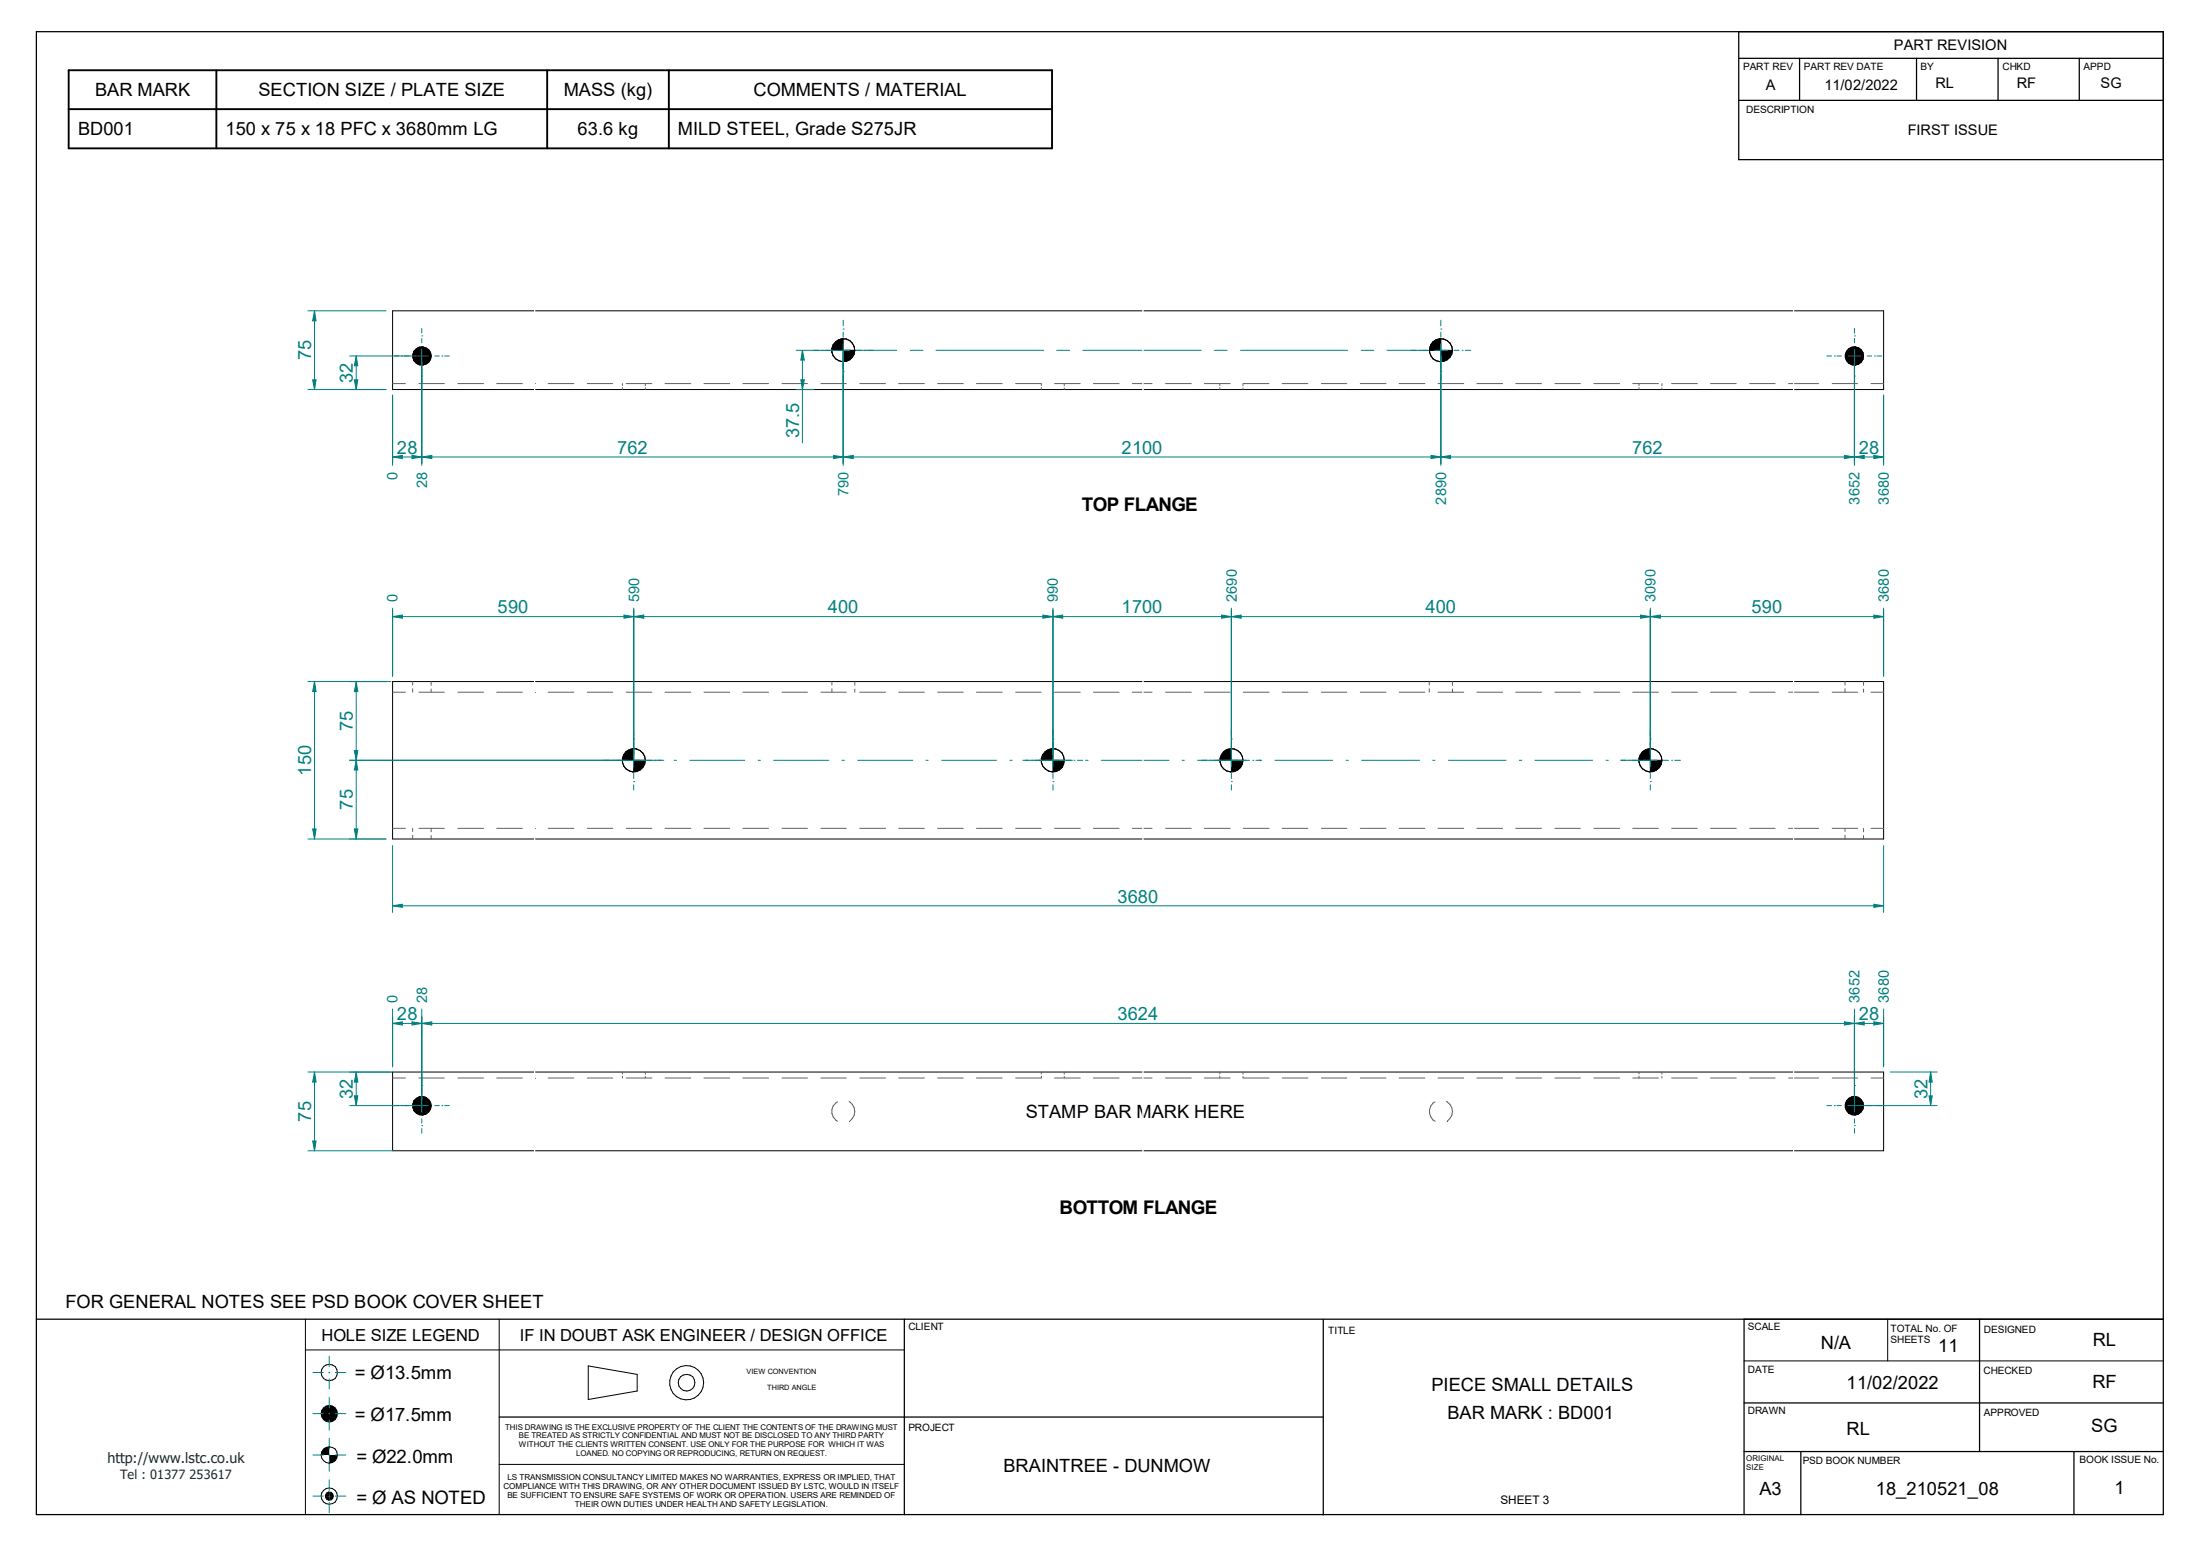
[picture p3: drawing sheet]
<svg xmlns="http://www.w3.org/2000/svg" width="297mm" height="210mm" viewBox="0 0 297 210" stroke-linecap="round" stroke-linejoin="round" font-family="sans-serif">
<g fill="none" stroke="#000" stroke-width=".17">
<path d="M4.9 4.3h287.2v200.1h-287.2zM234.7 7.9h57.4M234.7 13.5h57.4M234.7 4.3v17.2h57.4M243 7.9v5.6M258.7 7.9v5.6M269.7 7.9v5.6M280.7 7.9v5.6M4.9 178.1h287.2M122.1 178.1v26.3M178.6 178.1v26.4M235.5 178.1v26.3"/>
<path d="M267.3 178.1v17.8M67.4 191.3h111.2M235.5 189.4h56.6M235.5 195.9h56.6M243.1 195.9v8.5M280 195.9v8.5"/>
</g>
<g fill="none" stroke="#000" stroke-width=".14">
<path d="M72.2 92h-19.2v21.2h101.3M242.1 92h12.2v21.2h-12.2M41.2 178.1v26.3M67.4 178.1v26.3M254.8 178.1v5.6M41.2 182.2h80.9M67.4 197.7h54.7M79.4 184.4l6.6 1.1v2.2l-6.6 1.2zM235.5 183.7h56.6"/>
<circle cx="44.4" cy="196.4" r="1.1"/>
<circle cx="44.4" cy="185.2" r="1.1"/>
<circle cx="44.4" cy="190.8" r="1.1"/>
<circle cx="92.7" cy="186.6" r="1.13"/>
<circle cx="92.7" cy="186.6" r="2.31"/>
<circle cx="44.5" cy="201.9" r=".55"/>
<circle cx="44.5" cy="201.9" r="1.09"/>
</g>
<g fill="#000">
<path d="M43.6 195.7l.5-.4h.3v1.1h-1.1z" fill-rule="evenodd"/>
<path d="M44.4 196.4h1.2a1.12 1.12 0 0 1-1.2 1.1z" fill-rule="evenodd"/>
<path d="M44 201.7l.4-.3v.5h-.5z" fill-rule="evenodd"/>
<path d="M43.9 201.9h.5v.6l-.2-.1-.2-.2z" fill-rule="evenodd"/>
<path d="M44.4 201.4l.3 .1 .3 .2v.2h-.6z" fill-rule="evenodd"/>
<path d="M44.4 201.9h.6v.3l-.3 .2-.3 .1z" fill-rule="evenodd"/>
<circle cx="44.4" cy="190.8" r="1.1"/>
</g>
<g fill="none" stroke="#008080" stroke-width=".14">
<path d="M42.2 190.8h1.4M42.2 196.4h1.4M42.2 185.3h1.4M44.4 190.8h.1M44.4 196.4h.1M44.4 185.3h.1M44.4 183v1.4M44.4 185.2v.1M44.4 186.1v1.4M44.4 188.6v1.4M44.4 190.8v.1M44.4 191.6v1.4"/>
<path d="M44.4 194.1v1.5M44.4 196.3v.1M44.4 197.2v1.4M44.4 199.7v1.5M45.3 190.8h1.4M45.3 196.4h1.4M45.3 185.3h1.4M42.2 201.9h1.4M44.4 201.9h.1M44.4 201.9v.1M44.4 202.8v1.4M45.3 201.9h1.4"/>
</g>
<g fill="none" stroke="#606060" stroke-width=".14">
<path d="M53 93.4h1.7M55.7 92v.5M55.7 93v.4M56.6 93.4h3.4M58.2 92v.5M58.2 93v.4M61.8 93.4h3.5M67.1 93.4h3.4M242.1 93.4h3.4M247.4 93.4h3.4M249.1 92v.5M249.1 93v.4"/>
<path d="M251.6 92v.5M251.6 93v.4M252.6 93.4h1.7M53 111.8h1.7M55.7 111.8v.4M55.7 112.7v.5M56.6 111.8h3.4M58.2 111.8v.5M58.2 112.8v.4M61.8 111.8h3.5M67.1 111.8h3.4M74 111.8h3.5"/>
<path d="M79.3 111.8h3.4M84.5 111.8h3.5M89.8 111.8h3.5M95 111.8h3.5M100.3 111.8h3.5M105.6 111.8h3.4M110.8 111.8h3.5M116.1 111.8h3.4M121.3 111.8h3.5M126.6 111.8h3.4M131.8 111.8h3.5M137.1 111.8h3.4"/>
<path d="M142.4 111.8h3.4M147.6 111.8h3.5M152.9 111.8h1.4M242.1 111.8h3.4M247.4 111.8h3.4M249.1 111.8v.4M249.1 112.7v.5M251.6 111.8v.5M251.6 112.8v.4M252.6 111.8h1.7"/>
</g>
<g fill="none" stroke="#606060" stroke-width=".14">
<path d="M74 93.4h3.5M79.3 93.4h3.4M84.5 93.4h3.5M89.8 93.4h3.5M95 93.4h3.5M100.3 93.4h3.5M105.6 93.4h3.4M110.8 93.4h3.5M116.1 93.4h3.4M121.3 93.4h3.5M126.6 93.4h3.4M131.8 93.4h3.5"/>
<path d="M137.1 93.4h3.4M142.4 93.4h3.4M147.6 93.4h3.5M152.9 93.4h1.4"/>
</g>
<g fill="none" stroke="#000" stroke-width=".14">
<path d="M58 48.7l-.4 .4M72.2 42h-19.2v10.6h19.2M242.1 42h12.2v10.6h-12.2M251.5 48.2l-1 1.1M72.2 92h169.9M84 102.6h3.1M85.6 101v3.2M140.6 102.6h3.1M142.2 101v3.2M154.3 113.2h87.8M164.7 102.6h3.1M166.2 101v3.2"/>
<path d="M221.3 102.6h3.1M222.8 101v3.2"/>
<circle cx="57" cy="48.1" r="1.24"/>
<circle cx="250.4" cy="48" r="1.23"/>
<circle cx="85.6" cy="102.6" r="1.56"/>
<circle cx="142.1" cy="102.6" r="1.55"/>
<circle cx="166.2" cy="102.6" r="1.57"/>
<circle cx="222.8" cy="102.6" r="1.56"/>
</g>
<g fill="none" stroke="#606060" stroke-width=".14">
<path d="M53 51.8h1.7M56.6 51.8h3.4M61.8 51.8h3.5M67.1 51.8h3.4M74 51.8h3.5M79.3 51.8h3.4M84.5 51.8h3.5M89.8 51.8h3.5M95 51.8h3.5M100.3 51.8h3.5M105.6 51.8h3.4M110.8 51.8h3.5"/>
<path d="M116.1 51.8h3.4M121.3 51.8h3.5M126.6 51.8h3.4M131.8 51.8h3.5M137.1 51.8h3.4M142.4 51.8h3.4M147.6 51.8h3.5M152.9 51.8h1.4M242.1 51.8h3.4M247.4 51.8h3.4M252.6 51.8h1.7M112.3 92v.5"/>
<path d="M112.3 93v.4M115.4 92v.5M115.4 93v.4M154.3 93.4h1.2M157.4 93.4h3.4M162.6 93.4h3.5M167.9 93.4h3.4M173.1 93.4h3.5M178.4 93.4h3.4M183.6 93.4h3.5M188.9 93.4h3.5M193 92v.5"/>
<path d="M193 93v.4M194.1 93.4h3.5M196.1 92v.5M196.1 93v.4M199.4 93.4h3.5M204.6 93.4h3.5M209.9 93.4h3.5M215.2 93.4h3.5M220.4 93.4h3.5M225.7 93.4h3.5M230.9 93.4h3.5M236.2 93.4h3.4"/>
<path d="M241.5 93.4h.6M154.3 111.8h1.2M157.4 111.8h3.4M162.6 111.8h3.5M167.9 111.8h3.4M173.1 111.8h3.5M178.4 111.8h3.4M183.6 111.8h3.5M188.9 111.8h3.5M194.1 111.8h3.5M199.4 111.8h3.5M204.6 111.8h3.5"/>
<path d="M209.9 111.8h3.5M215.2 111.8h3.5M220.4 111.8h3.5M225.7 111.8h3.5M230.9 111.8h3.5M236.2 111.8h3.4M241.5 111.8h.6"/>
</g>
<g fill="#000">
<path d="M84.7 101.3l.9-.3v1.6h-1.6l.1-.4 .2-.5z" fill-rule="evenodd"/>
<path d="M85.6 102.6h1.5a1.55 1.55 0 0 1-1.5 1.6z" fill-rule="evenodd"/>
<path d="M140.9 101.7l.3-.4 .4-.2 .6-.1v1.6h-1.6z" fill-rule="evenodd"/>
<path d="M142.2 102.6h1.5a1.55 1.55 0 0 1-1.5 1.6z" fill-rule="evenodd"/>
<path d="M165 101.7l.3-.4 .9-.3v1.6h-1.5z" fill-rule="evenodd"/>
<path d="M166.2 102.6h1.6a1.55 1.55 0 0 1-1.6 1.6z" fill-rule="evenodd"/>
<path d="M221.9 101.3l.9-.3v1.6h-1.5v-.4l.3-.5z" fill-rule="evenodd"/>
<path d="M222.8 102.6h1.6a1.55 1.55 0 0 1-1.6 1.6z" fill-rule="evenodd"/>
<circle cx="57" cy="48" r="1.25"/>
<circle cx="250.3" cy="48" r="1.25"/>
</g>
<g fill="none" stroke="#000" stroke-width=".14">
<path d="M72.2 42h169.9M72.2 52.6h169.9M112.3 47.3h3.1M113.8 45.7v3.1M193 47.3h3.1M194.5 45.7v3.1M57.4 148.1l-1.6 1.6M154.3 144.7h-101.3v10.6h101.3M242.1 144.7h12.2v10.6h-12.2M250.5 148l-1.4 1.4"/>
<circle cx="113.9" cy="47.3" r="1.54"/>
<circle cx="194.5" cy="47.3" r="1.55"/>
<circle cx="57" cy="149.3" r="1.25"/>
<circle cx="250.3" cy="149.2" r="1.25"/>
</g>
<g fill="none" stroke="#606060" stroke-width=".14">
<path d="M84 51.8v.2M84 52.3v.3M87.1 51.8v.3M87.1 52.4v.2M140.6 51.8v.2M140.6 52.3v.3M143.7 51.8v.3M143.7 52.4v.2M154.3 51.8h1.2M157.4 51.8h3.4M162.6 51.8h3.5M164.7 51.8v.2"/>
<path d="M164.7 52.3v.3M167.8 51.8v.3M167.8 52.4v.2M167.9 51.8h3.4M173.1 51.8h3.5M178.4 51.8h3.4M183.6 51.8h3.5M188.9 51.8h3.5M194.1 51.8h3.5M199.4 51.8h3.5M204.6 51.8h3.5M209.9 51.8h3.5"/>
<path d="M215.2 51.8h3.5M220.4 51.8h3.5M221.3 51.8v.2M221.3 52.3v.3M224.4 51.8v.3M224.4 52.4v.2M225.7 51.8h3.5M230.9 51.8h3.5M236.2 51.8h3.4M241.5 51.8h.6M53 145.5h1.7M56.6 145.5h3.4"/>
<path d="M61.8 145.5h3.5M67.1 145.5h3.4M74 145.5h3.5M79.3 145.5h3.4M84.5 145.5h3.5M89.8 145.5h3.5M95 145.5h3.5M100.3 145.5h3.5M105.6 145.5h3.4M110.8 145.5h3.5M116.1 145.5h3.4M121.3 145.5h3.5"/>
<path d="M126.6 145.5h3.4M131.8 145.5h3.5M137.1 145.5h3.4M142.4 145.5h3.4M147.6 145.5h3.5M152.9 145.5h1.4M242.1 145.5h3.4M247.4 145.5h3.4M252.6 145.5h1.7"/>
</g>
<path d="M113.8 47.3h7.3M122.9 47.3h1.7M126.4 47.3h14.5M142.7 47.3h1.7M146.2 47.3h16M164 47.3h1.7M167.5 47.3h14.4M183.8 47.3h1.7M187.2 47.3h7.3" fill="none" stroke="#008080" stroke-width=".14"/>
<g fill="#000">
<path d="M112.9 46l.9-.3v1.6h-1.5l.1-.5 .2-.4z" fill-rule="evenodd"/>
<path d="M113.8 47.3h1.6a1.55 1.55 0 0 1-1.6 1.5z" fill-rule="evenodd"/>
<path d="M193.3 46.4l.3-.4 .9-.3v1.6h-1.5v-.5z" fill-rule="evenodd"/>
<path d="M194.5 47.3h1.6a1.55 1.55 0 0 1-1.6 1.5z" fill-rule="evenodd"/>
<circle cx="57" cy="149.2" r="1.24"/>
<circle cx="250.4" cy="149.2" r="1.24"/>
</g>
<path d="M115.4 150l-.1 .5-.6 .8" fill="none" stroke="#606060" stroke-width=".14"/>
<g fill="none" stroke="#606060" stroke-width=".14">
<path d="M84 144.7v.2M84 145.2v.3M87.1 144.7v.3M87.1 145.3v.2M113.1 148.7a1.49 1.49 0 0 0 0 2.6M114.6 148.7a1.61 1.61 0 0 1 .8 1.3M140.6 144.7v.2M140.6 145.2v.3M143.7 144.7v.3M143.7 145.3v.2M154.3 145.5h1.2M157.4 145.5h3.4"/>
<path d="M162.6 145.5h3.5M167.9 145.5h3.4M173.1 145.5h3.5M178.4 145.5h3.4M183.6 145.5h3.5M188.9 145.5h3.5M194.1 145.5h3.5M196.1 150l-.1 .5-.6 .8M199.4 145.5h3.5M204.6 145.5h3.5M209.9 145.5h3.5M215.2 145.5h3.5"/>
<path d="M220.4 145.5h3.5M225.7 145.5h3.5M230.9 145.5h3.5M236.2 145.5h3.4M241.5 145.5h.6"/>
</g>
<path d="M154.3 144.7h87.8M154.3 155.3h87.8" fill="none" stroke="#000" stroke-width=".14"/>
<path d="M164.7 144.7v.2M164.7 145.2v.3M167.8 144.7v.3M167.8 145.3v.2M193.7 148.7a1.51 1.51 0 0 0 .1 2.6M195.3 148.7a1.51 1.51 0 0 1 .8 1.3M221.3 144.7v.2M221.3 145.2v.3M224.4 144.7v.3M224.4 145.3v.2" fill="none" stroke="#606060" stroke-width=".14"/>
<g fill="none" stroke="#008080" stroke-width=".14">
<path d="M53.3 48h.5M54.2 48h.1M54.6 48h.6M56 48h1.8M56.9 45.3h.1M56.9 50.8h.1M56.9 44.3v.7M56.9 45.7v.6M56.9 47.2v1.7M56.9 49.8v.6M56.9 51.1v.7M58.7 48h.6"/>
<path d="M59.6 48h.1M60 48h.7M109.8 47.3h.8M111 47.3h.1M111.4 47.3h.7M113 47.3h1.7M113.8 44.4h.1M113.8 50.1h.1M113.8 43.2v.8M113.8 44.8v.7M113.8 46.4v1.7M113.8 49v.7"/>
<path d="M113.8 50.6v.7M115.6 47.3h.7M116.7 47.3h.1M117.1 47.3h.8M190.5 47.3h.7M191.6 47.3h.1M192.1 47.3h.6M193.6 47.3h1.8M194.5 44.4h.1M194.5 50.1h.1M194.5 43.2v.8M194.5 44.8v.7"/>
<path d="M194.5 46.4v1.7M194.5 49v.7M194.5 50.6v.7M196.3 47.3h.7M197.4 47.3h.1M197.8 47.3h.7M246.6 48h.7M247.6 48h.1M248 48h.6M249.5 48h1.7M250.4 45.3h.1M250.4 50.8h.1"/>
<path d="M250.4 44.3v.7M250.4 45.7v.6M250.4 47.2v1.7M250.4 49.8v.6M250.4 51.1v.7M252.1 48h.6M253.1 48h.1M253.4 48h.6M85.6 99.7h.1M85.6 98.6v.7M142.2 99.7h.1M142.2 98.6v.7"/>
<path d="M166.2 99.7h.1M166.2 98.6v.7M222.8 99.7h.1M222.8 98.6v.7M81.5 102.6h.8M82.7 102.6h.1M83.1 102.6h.7M84.7 102.6h4.9M85.6 105.5h.1M85.6 100.2v.6M85.6 101.7v1.8M85.6 104.4v.7"/>
<path d="M85.6 105.9v.7M88.4 102.6h.1M91 102.6h.3M93.1 102.6h7.4M102.4 102.6h.3M104.4 102.6h7.5M113.7 102.6h.3M115.8 102.6h7.4M125 102.6h.3M127.1 102.6h7.4M136.4 102.6h.3M138.1 102.6h6.7"/>
<path d="M139.3 102.6h.1M142.2 105.5h.1M142.2 100.2v.6M142.2 101.7v1.8M142.2 104.4v.7M142.2 105.9v.7M145 102.6h.1M145.5 102.6h.7M146.6 102.6h.3M148.7 102.6h9.1M159.6 102.6h.3M161.7 102.6h7"/>
<path d="M163.4 102.6h.1M166.2 105.5h.1M166.2 100.2v.6M166.2 101.7v1.8M166.2 104.4v.7M166.2 105.9v.7M169.1 102.6h.1M169.5 102.6h.8M172.1 102.6h7.8M181.7 102.6h.3M183.8 102.6h7.8M193.4 102.6h.3"/>
<path d="M195.5 102.6h7.8M205.1 102.6h.3M207.2 102.6h7.8M216.8 102.6h.3M218.8 102.6h4.9M220 102.6h.1M222.8 105.5h.1M222.8 100.2v.6M222.8 101.7v1.8M222.8 104.4v.7M222.8 105.9v.7M224.6 102.6h.7"/>
<path d="M225.7 102.6h.1M226.1 102.6h.8M53 137.2v6.6M53 138.1l1.3-.2v.4zM56.9 137.2v12.9M53.3 149.2h.5M54.2 149.2h.1M54.6 149.2h.6M56 149.2h1.8M56.9 146.5h.1M56.9 151.9h.1M56.9 151v.6"/>
<path d="M56.9 152.3v.7M58.7 149.2h.6M59.6 149.2h.1M60 149.2h.7M246.6 149.2h.7M247.6 149.2h.1M248 149.2h.6M249.5 149.2h1.7M250.4 146.5h.1M250.4 151.9h.1M250.4 145.5v.7M250.4 146.9v.6"/>
<path d="M250.4 148.4v1.7M250.4 151v.6M250.4 152.3v.7M252.1 149.2h.6M253.1 149.2h.1M253.4 149.2h.6"/>
</g>
<path d="M72.2 37.5v19.6M154.3 37.5v19.6M242.1 37.5v19.6M72.2 87.5v30.2M154.3 87.5v30.2M242.1 87.5v30.2M72.2 140.2v19.6M154.3 140.2v19.6M242.1 140.2v19.6" fill="none" stroke="#fff" stroke-width=".14"/>
<path d="M53 138.1l1.3-.2v.4z" fill="#008080"/>
<path d="M55.6 137.9l1.3 .2-1.3 .2z" fill="none" stroke="#008080" stroke-width=".14"/>
<path d="M55.6 137.9l1.3 .2-1.3 .2z" fill="#008080"/>
<path d="M53 138.1h3.9M56.9 137.2v11.2M56.9 138.1l1.4-.2v.4zM250.4 137.2v11.2" fill="none" stroke="#008080" stroke-width=".14"/>
<path d="M56.9 138.1l1.4-.2v.4z" fill="#008080"/>
<path d="M249 137.9l1.4 .2-1.4 .2z" fill="none" stroke="#008080" stroke-width=".14"/>
<path d="M249 137.9l1.4 .2-1.4 .2z" fill="#008080"/>
<path d="M56.9 138.1h193.5M250.4 137.2v11.2M250.4 138.1l1.3-.2v.4zM254.3 137.2v6.6" fill="none" stroke="#008080" stroke-width=".14"/>
<path d="M250.4 138.1l1.3-.2v.4z" fill="#008080"/>
<path d="M253 137.9l1.3 .2-1.3 .2z" fill="none" stroke="#008080" stroke-width=".14"/>
<path d="M253 137.9l1.3 .2-1.3 .2z" fill="#008080"/>
<path d="M250.4 138.1h3.9M47.2 144.7h5.6M47.2 149.2h8.8M48.1 144.7l.2 1.3h-.5z" fill="none" stroke="#008080" stroke-width=".14"/>
<path d="M48.1 144.7l.2 1.3h-.5z" fill="#008080"/>
<path d="M47.8 147.9h.5l-.2 1.3z" fill="none" stroke="#008080" stroke-width=".14"/>
<path d="M47.8 147.9h.5l-.2 1.3z" fill="#008080"/>
<path d="M41.6 144.7h11.3M41.6 155.3h11.4M42.5 144.7l.2 1.3h-.5zM48.1 144.7v4.5" fill="none" stroke="#008080" stroke-width=".14"/>
<path d="M42.5 144.7l.2 1.3h-.5z" fill="#008080"/>
<path d="M42.2 154h.5l-.2 1.3z" fill="none" stroke="#008080" stroke-width=".14"/>
<path d="M42.2 154h.5l-.2 1.3z" fill="#008080"/>
<path d="M42.5 144.7v10.6M251.2 149.2h10.3M255.2 144.7h6.3M260.6 144.7l.3 1.3h-.5z" fill="none" stroke="#008080" stroke-width=".14"/>
<path d="M260.6 144.7l.3 1.3h-.5z" fill="#008080"/>
<path d="M260.4 147.9h.5l-.3 1.3z" fill="none" stroke="#008080" stroke-width=".14"/>
<path d="M260.4 147.9h.5l-.3 1.3z" fill="#008080"/>
<path d="M53 82.3v8.8M53 83.2l1.3-.2v.4zM85.6 82.3v19.4M260.6 144.7v4.5" fill="none" stroke="#008080" stroke-width=".14"/>
<path d="M53 83.2l1.3-.2v.4z" fill="#008080"/>
<path d="M84.2 83l1.4 .2-1.4 .2z" fill="none" stroke="#008080" stroke-width=".14"/>
<path d="M84.2 83l1.4 .2-1.4 .2z" fill="#008080"/>
<path d="M53 83.2h32.6M85.6 82.3v19.4M85.6 83.2l1.3-.2v.4zM142.2 82.3v19.4" fill="none" stroke="#008080" stroke-width=".14"/>
<path d="M85.6 83.2l1.3-.2v.4z" fill="#008080"/>
<path d="M140.8 83l1.4 .2-1.4 .2z" fill="none" stroke="#008080" stroke-width=".14"/>
<path d="M140.8 83l1.4 .2-1.4 .2z" fill="#008080"/>
<path d="M85.6 83.2h56.6M142.2 82.3v19.4M142.2 83.2l1.3-.2v.4zM166.2 82.3v19.4" fill="none" stroke="#008080" stroke-width=".14"/>
<path d="M142.2 83.2l1.3-.2v.4z" fill="#008080"/>
<path d="M164.9 83l1.3 .2-1.3 .2z" fill="none" stroke="#008080" stroke-width=".14"/>
<path d="M164.9 83l1.3 .2-1.3 .2z" fill="#008080"/>
<path d="M142.2 83.2h24M166.2 82.3v19.4M166.2 83.2l1.4-.2v.4zM222.8 82.3v19.4" fill="none" stroke="#008080" stroke-width=".14"/>
<path d="M166.2 83.2l1.4-.2v.4z" fill="#008080"/>
<path d="M221.5 83l1.3 .2-1.3 .2z" fill="none" stroke="#008080" stroke-width=".14"/>
<path d="M221.5 83l1.3 .2-1.3 .2z" fill="#008080"/>
<path d="M166.2 83.2h56.6M222.8 82.3v19.4M222.8 83.2l1.4-.2v.4zM254.3 82.3v8.8" fill="none" stroke="#008080" stroke-width=".14"/>
<path d="M222.8 83.2l1.4-.2v.4z" fill="#008080"/>
<path d="M253 83l1.3 .2-1.3 .2z" fill="none" stroke="#008080" stroke-width=".14"/>
<path d="M253 83l1.3 .2-1.3 .2z" fill="#008080"/>
<path d="M47.2 92h5.5M48.1 92l.2 1.3h-.5zM222.8 83.2h31.5M47.2 102.6h37.5" fill="none" stroke="#008080" stroke-width=".14"/>
<path d="M48.1 92l.2 1.3h-.5z" fill="#008080"/>
<path d="M47.8 101.3h.5l-.2 1.3z" fill="none" stroke="#008080" stroke-width=".14"/>
<path d="M47.8 101.3h.5l-.2 1.3z" fill="#008080"/>
<path d="M48.1 92v10.6M47.2 102.6h37.5M47.2 113.2h4.9M48.1 102.6l.2 1.3h-.5z" fill="none" stroke="#008080" stroke-width=".14"/>
<path d="M48.1 102.6l.2 1.3h-.5z" fill="#008080"/>
<path d="M47.8 111.9h.5l-.2 1.3z" fill="none" stroke="#008080" stroke-width=".14"/>
<path d="M47.8 111.9h.5l-.2 1.3z" fill="#008080"/>
<path d="M41.6 92h10.5M42.5 92l.2 1.3h-.5zM41.6 113.2h10.5M48.1 102.6v10.6" fill="none" stroke="#008080" stroke-width=".14"/>
<path d="M42.5 92l.2 1.3h-.5z" fill="#008080"/>
<path d="M42.2 111.9h.5l-.2 1.3z" fill="none" stroke="#008080" stroke-width=".14"/>
<path d="M42.2 111.9h.5l-.2 1.3z" fill="#008080"/>
<path d="M53 53.5v9.1M56.9 48.9v13.7M53 61.7l1.3-.2v.4zM42.5 92v21.2" fill="none" stroke="#008080" stroke-width=".14"/>
<path d="M53 61.7l1.3-.2v.4z" fill="#008080"/>
<path d="M55.6 61.5l1.3 .2-1.3 .2z" fill="none" stroke="#008080" stroke-width=".14"/>
<path d="M55.6 61.5l1.3 .2-1.3 .2z" fill="#008080"/>
<path d="M56.9 48.9v13.7M113.8 48.1v14.5M53 61.7h3.9M56.9 61.7l1.4-.2v.4z" fill="none" stroke="#008080" stroke-width=".14"/>
<path d="M56.9 61.7l1.4-.2v.4z" fill="#008080"/>
<path d="M112.5 61.5l1.3 .2-1.3 .2z" fill="none" stroke="#008080" stroke-width=".14"/>
<path d="M112.5 61.5l1.3 .2-1.3 .2z" fill="#008080"/>
<path d="M113.8 48.1v14.5M194.5 48.1v14.5M56.9 61.7h56.9M113.8 61.7l1.4-.2v.4z" fill="none" stroke="#008080" stroke-width=".14"/>
<path d="M113.8 61.7l1.4-.2v.4z" fill="#008080"/>
<path d="M193.2 61.5l1.3 .2-1.3 .2z" fill="none" stroke="#008080" stroke-width=".14"/>
<path d="M193.2 61.5l1.3 .2-1.3 .2z" fill="#008080"/>
<path d="M194.5 48.1v14.5M250.4 48.9v13.7M113.8 61.7h80.7M194.5 61.7l1.3-.2v.4z" fill="none" stroke="#008080" stroke-width=".14"/>
<path d="M194.5 61.7l1.3-.2v.4z" fill="#008080"/>
<path d="M249 61.5l1.4 .2-1.4 .2z" fill="none" stroke="#008080" stroke-width=".14"/>
<path d="M249 61.5l1.4 .2-1.4 .2z" fill="#008080"/>
<path d="M250.4 48.9v13.7M254.3 53.5v9.1M194.5 61.7h55.9M250.4 61.7l1.3-.2v.4z" fill="none" stroke="#008080" stroke-width=".14"/>
<path d="M250.4 61.7l1.3-.2v.4z" fill="#008080"/>
<path d="M253 61.5l1.3 .2-1.3 .2z" fill="none" stroke="#008080" stroke-width=".14"/>
<path d="M253 61.5l1.3 .2-1.3 .2z" fill="#008080"/>
<path d="M47.2 52.6h4.9M47.2 48h8.8M47.8 51.3h.5l-.2 1.3zM250.4 61.7h3.9" fill="none" stroke="#008080" stroke-width=".14"/>
<path d="M47.8 51.3h.5l-.2 1.3z" fill="#008080"/>
<path d="M48.1 48l.2 1.4h-.5z" fill="none" stroke="#008080" stroke-width=".14"/>
<path d="M48.1 48l.2 1.4h-.5z" fill="#008080"/>
<path d="M41.6 42h10.5M41.6 52.6h10.5M42.5 42l.2 1.3h-.5zM48.1 48v4.6" fill="none" stroke="#008080" stroke-width=".14"/>
<path d="M42.5 42l.2 1.3h-.5z" fill="#008080"/>
<path d="M42.2 51.3h.5l-.2 1.3z" fill="none" stroke="#008080" stroke-width=".14"/>
<path d="M42.2 51.3h.5l-.2 1.3z" fill="#008080"/>
<path d="M42.5 42v10.6M107.5 47.3h5.5M107.5 52.6h2.3M108.3 47.3l.3 1.3h-.5z" fill="none" stroke="#008080" stroke-width=".14"/>
<path d="M108.3 47.3l.3 1.3h-.5z" fill="#008080"/>
<path d="M108.1 51.3h.5l-.3 1.3z" fill="none" stroke="#008080" stroke-width=".14"/>
<path d="M108.1 51.3h.5l-.3 1.3z" fill="#008080"/>
<path d="M108.3 47.3v12.5M53 114.1v9M254.3 114.1v9M53 122.3l1.3-.3v.5z" fill="none" stroke="#008080" stroke-width=".14"/>
<path d="M53 122.3l1.3-.3v.5z" fill="#008080"/>
<path d="M253 122l1.3 .3-1.3 .2z" fill="none" stroke="#008080" stroke-width=".14"/>
<path d="M253 122l1.3 .3-1.3 .2z" fill="#008080"/>
<g fill="none" stroke="#008080" stroke-width=".14">
<path d="M53 53.3v9.5M56.9 48.8v14M113.8 48v14.8M194.5 48v14.8M250.4 48.8v14M254.3 53.3v9.5M53 82.1v9.2M85.6 82.1v19.8M142.2 82.1v19.8M166.2 82.1v19.8M222.8 82.1v19.8M254.3 82.1v9.2"/>
<path d="M53 122.3h201.3M53 136.2v7.8M56.9 136.2v12.3M250.4 136.2v12.3M254.3 136.2v7.8"/>
</g>
<path d="M9.3 14.7h132.7M9.3 9.5h132.7v10.5h-132.7zM29.2 9.5v10.5M73.9 9.5v10.5M90.3 9.5v10.5" fill="none" stroke="#000" stroke-width=".25"/>
<g font-size="2.5">
<text x="12.8" y="13">BAR MARK</text>
<text x="34.9" y="13">SECTION SIZE / PLATE SIZE</text>
<text x="76.1" y="13">MASS (kg)</text>
<text x="101.7" y="13">COMMENTS / MATERIAL</text>
<text x="10.5" y="18.2">BD001</text>
<text x="30.4" y="18.2">150 x 75 x 18 PFC x 3680mm LG</text>
<text x="78" y="18.2">63.6 kg</text>
<text x="91.5" y="18.2">MILD STEEL, Grade S275JR</text>
<text x="146" y="68.9">TOP FLANGE</text>
<text x="138.5" y="151">STAMP BAR MARK HERE</text>
<text x="143" y="163.9">BOTTOM FLANGE</text>
<text x="8.8" y="176.5">FOR GENERAL NOTES SEE PSD BOOK COVER SHEET</text>
<text x="245.8" y="182">N/A</text>
<text x="261.7" y="182.5">11</text>
<text x="282.5" y="181.7">RL</text>
<text x="47.9" y="186.2">= Ø13.5mm</text>
<text x="47.9" y="191.7">= Ø17.5mm</text>
<text x="193.3" y="187.8">PIECE SMALL DETAILS</text>
<text x="195.4" y="191.5">BAR MARK : BD001</text>
<text x="249.3" y="187.5">11/02/2022</text>
<text x="282.5" y="187.4">RF</text>
<text x="48.1" y="197.4">= Ø22.0mm</text>
<text x="249.3" y="193.6">RL</text>
<text x="282.3" y="193.3">SG</text>
<text x="48.1" y="202.9">= Ø AS NOTED</text>
<text x="135.5" y="198.7">BRAINTREE - DUNMOW</text>
<text x="237.5" y="201.8">A3</text>
<text x="253.2" y="201.8">18_210521_08</text>
<text x="285.5" y="201.7">1</text>
</g>
<g font-size="2.5" fill="#008080">
<text x="42" y="48.6" transform="rotate(-90 42 48.6)">75</text>
<text x="47.6" y="51.7" transform="rotate(-90 47.6 51.7)">32</text>
<text x="107.9" y="59.2" transform="rotate(-90 107.9 59.2)">37.5</text>
<text x="53.6" y="61.2">28</text>
<text x="83.3" y="61.2">762</text>
<text x="151.4" y="61.2">2100</text>
<text x="220.3" y="61.2">762</text>
<text x="251" y="61.2">28</text>
<text x="67.2" y="82.8">590</text>
<text x="111.8" y="82.8">400</text>
<text x="151.4" y="82.8">1700</text>
<text x="192.4" y="82.8">400</text>
<text x="236.5" y="82.8">590</text>
<text x="47.6" y="98.7" transform="rotate(-90 47.6 98.7)">75</text>
<text x="42" y="104.7" transform="rotate(-90 42 104.7)">150</text>
<text x="47.6" y="109.3" transform="rotate(-90 47.6 109.3)">75</text>
<text x="150.9" y="121.8">3680</text>
<text x="53.6" y="137.7">28</text>
<text x="150.9" y="137.7">3624</text>
<text x="251" y="137.7">28</text>
<text x="47.6" y="148.4" transform="rotate(-90 47.6 148.4)">32</text>
<text x="260.2" y="148.4" transform="rotate(-90 260.2 148.4)">32</text>
<text x="42" y="151.4" transform="rotate(-90 42 151.4)">75</text>
</g>
<g font-size="2.2">
<text x="43.4" y="181.1">HOLE SIZE LEGEND</text>
<text x="70.2" y="181.1">IF IN DOUBT ASK ENGINEER / DESIGN OFFICE</text>
</g>
<g font-size="2">
<text x="255.7" y="6.8">PART REVISION</text>
<text x="261.3" y="11.9">RL</text>
<text x="272.3" y="11.9">RF</text>
<text x="283.6" y="11.9">SG</text>
<text x="238.4" y="12.1">A</text>
<text x="246.3" y="12.1">11/02/2022</text>
<text x="257.6" y="18.3">FIRST ISSUE</text>
</g>
<g font-size="2" fill="#008080">
<text x="53.7" y="64.8" transform="rotate(-90 53.7 64.8)">0</text>
<text x="57.7" y="65.9" transform="rotate(-90 57.7 65.9)">28</text>
<text x="114.6" y="67" transform="rotate(-90 114.6 67)">790</text>
<text x="195.2" y="68.1" transform="rotate(-90 195.2 68.1)">2890</text>
<text x="251" y="68.1" transform="rotate(-90 251 68.1)">3652</text>
<text x="255" y="68.1" transform="rotate(-90 255 68.1)">3680</text>
<text x="53.7" y="81.2" transform="rotate(-90 53.7 81.2)">0</text>
<text x="86.3" y="81.2" transform="rotate(-90 86.3 81.2)">590</text>
<text x="142.8" y="81.2" transform="rotate(-90 142.8 81.2)">990</text>
<text x="167" y="81.2" transform="rotate(-90 167 81.2)">2690</text>
<text x="223.5" y="81.2" transform="rotate(-90 223.5 81.2)">3090</text>
<text x="255" y="81.2" transform="rotate(-90 255 81.2)">3680</text>
<text x="53.7" y="135.3" transform="rotate(-90 53.7 135.3)">0</text>
<text x="57.7" y="135.3" transform="rotate(-90 57.7 135.3)">28</text>
<text x="251" y="135.3" transform="rotate(-90 251 135.3)">3652</text>
<text x="255" y="135.3" transform="rotate(-90 255 135.3)">3680</text>
</g>
<text font-size="1.9" fill="#000080" x="14.5" y="197.5">http://www.lstc.co.uk</text>
<text font-size="1.7" fill="#000080" x="16.2" y="199.7">Tel : 01377 253617</text>
<text font-size="1.6" x="202.6" y="203">SHEET 3</text>
<g font-size="1.4">
<text x="235.3" y="9.4">PART REV</text>
<text x="243.5" y="9.4">PART REV DATE</text>
<text x="259.3" y="9.4">BY</text>
<text x="270.3" y="9.4">CHKD</text>
<text x="281.3" y="9.4">APPD</text>
<text x="235.8" y="15.3">DESCRIPTION</text>
<text x="122.6" y="179.6">CLIENT</text>
<text x="236" y="179.6">SCALE</text>
<text x="255.2" y="179.7">TOTAL No. OF</text>
<text x="267.8" y="179.9">DESIGNED</text>
<text x="179.3" y="180">TITLE</text>
<text x="236" y="185.4">DATE</text>
<text x="255.2" y="181.3">SHEETS</text>
<text x="267.8" y="185.4">CHECKED</text>
<text x="236" y="190.9">DRAWN</text>
<text x="267.8" y="191.2">APPROVED</text>
<text x="122.6" y="193.1">PROJECT</text>
<text x="243.4" y="197.6">PSD BOOK NUMBER</text>
<text x="280.8" y="197.5">BOOK ISSUE No.</text>
</g>
<g font-size="1.1">
<text x="68.2" y="193">THIS DRAWING IS THE EXCLUSIVE PROPERTY OF THE CLIENT THE CONTENTS OF THE DRAWING MUST</text>
<text x="70.1" y="194.1">BE TREATED AS STRICTLY CONFIDENTIAL AND MUST NOT BE DISCLOSED TO ANY THIRD PARTY</text>
<text x="70.1" y="195.3">WITHOUT THE CLIENTS WRITTEN CONSENT. USE ONLY FOR THE PURPOSE FOR WHICH IT WAS</text>
<text x="77.8" y="196.5">LOANED. NO COPYING OR REPRODUCING, RETURN ON REQUEST.</text>
<text x="235.8" y="197.2">ORIGINAL</text>
<text x="68" y="200.9">COMPLIANCE WITH THIS DRAWING, OR ANY OTHER DOCUMENT ISSUED BY LSTC, WOULD IN ITSELF</text>
<text x="68.5" y="199.7">LS TRANSMISSION CONSULTANCY LIMITED MAKES NO WARRANTIES, EXPRESS OR IMPLIED, THAT</text>
<text x="68.5" y="202.1">BE SUFFICIENT TO ENSURE SAFE SYSTEMS OF WORK OR OPERATION. USERS ARE REMINDED OF</text>
<text x="77.6" y="203.4">THEIR OWN DUTIES UNDER HEALTH AND SAFETY LEGISLATION.</text>
<text x="235.8" y="198.5">SIZE</text>
</g>
<g font-size="1">
<text x="100.8" y="185.5">VIEW CONVENTION</text>
<text x="103.6" y="187.7">THIRD ANGLE</text>
</g>
</svg>
